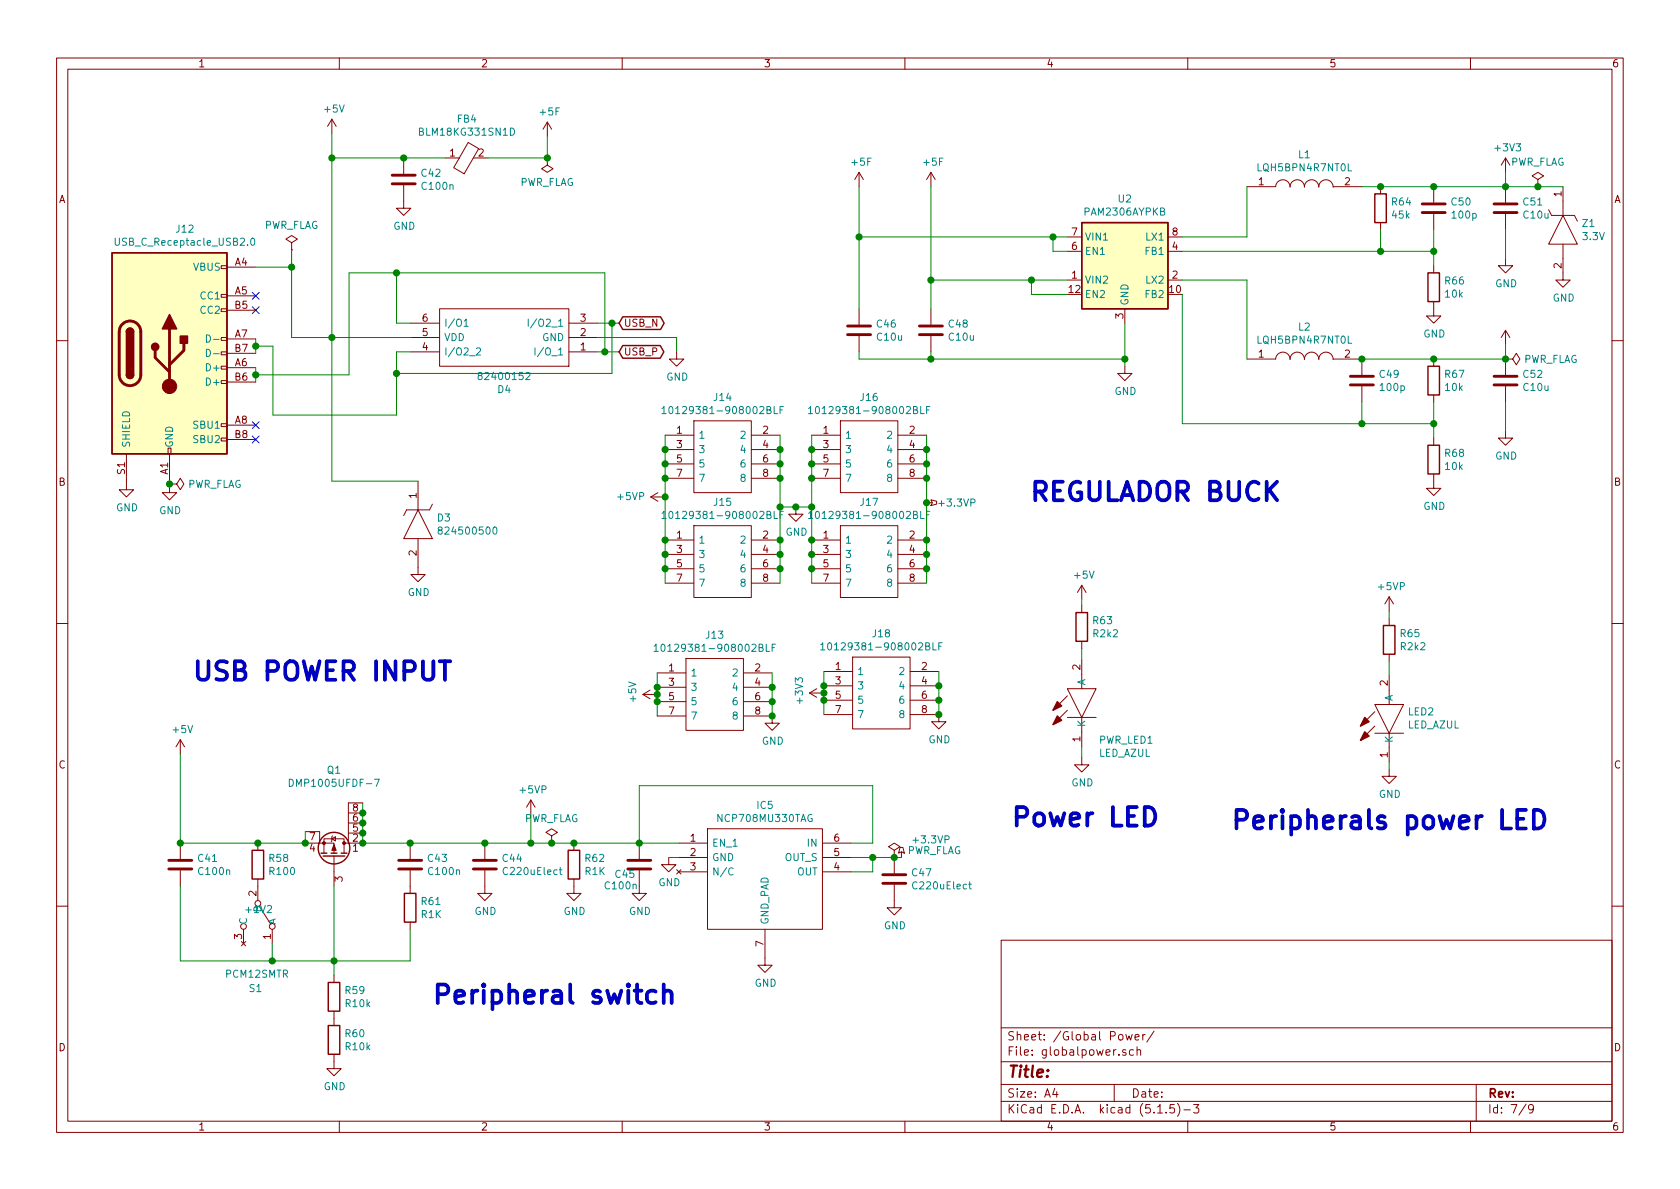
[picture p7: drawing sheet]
<svg xmlns="http://www.w3.org/2000/svg" width="297mm" height="210mm" viewBox="0 0 297 210" stroke-linecap="round" stroke-linejoin="round" font-family="sans-serif">
<g fill="none" stroke="#840000" stroke-width=".18">
<path d="M10 10.3h277v189.9h-277zM12 12.2h273v186.1h-273zM60 10.3v1.9M110 10.3v1.9M160 10.3v1.9M210 10.3v1.9M260 10.3v1.9M58.7 21.1l-.8 1.2M58.7 21.1v2.5M58.7 21.1l.7 1.2M71.4 32.8v4h1.2l-1.2 1.3-1.3-1.3h1.3M71.4 27.9v2.8"/>
<path d="M78.7 27.9h2.6M81.2 28h.1M82.8 25.2l1.8 1.1-2.5 4.4-1.9-1zM83.7 28h.1M83.8 27.9h2.6M96.8 27.9v1.3l1 .6-1 .7-1-.7 1-.6M96.8 27.9h.1M96.8 21.6l-.8 1.3M96.8 21.6v2.5M96.8 21.6l.7 1.3M151.9 30.5l-.8 1.2M151.9 30.5v2.5"/>
<path d="M151.9 30.5l.8 1.2M164.6 30.5l-.8 1.2M164.6 30.5v2.5M164.6 30.5l.8 1.2M220.5 33h5.1a1.27 1.27 0 0 1 1.3-1.2 1.27 1.27 0 0 1 1.2 1.3M228.1 33a1.27 1.27 0 0 1 1.3-1.2 1.27 1.27 0 0 1 1.2 1.3M230.6 33a1.27 1.27 0 0 1 1.4-1.2 1.27 1.27 0 0 1 1.2 1.3M233.2 33a1.27 1.27 0 0 1 1.3-1.2 1.27 1.27 0 0 1 1.2 1.3M235.7 33h5.1M244.1 33v1.3M244.1 39.4v1.2M253.5 33v2.8"/>
<path d="M253.5 37.8v2.8M266.2 27.9v2.6M266.2 33v2.8M266.2 37.8v2.8M266.2 27.9l-.8 1.3M266.2 27.9l.8 1.3M271.9 31.7l1-.6-1-.6-1 .6 1 .6v1.3M271.9 33h.1M273.8 37.1l.5 1h4.1l.5 1M276.4 38.1l2.5 5.1h-5.1zM276.4 33v5.1M39.1 59.7h1v.5h-1z"/>
<path d="M39.1 54.6h1v.5h-1zM39.1 52.1h1v.5h-1zM39.1 47h1v.5h-1zM40.1 47.2h5.1M40.1 52.3h5.1M40.1 59.9h5.1M40.1 54.9h5.1M51.6 42.9l1-.6-1-.6-1.1 .6 1.1 .6v1.3M51.6 44.2h.1M72.6 59.7h5.1M72.6 57.1h5.1M77.7 54.6h22.9v10.2h-22.9z"/>
<path d="M100.6 59.7h5.1M100.6 57.1h5.1M151.9 54.6v2.8M151.9 59.4v2.8M164.6 54.6v2.8M164.6 59.4v2.8M188.7 49.5h2.6M188.7 44.4h2.6M188.7 41.9h2.6M198.9 54.6v2.5M206.5 49.5h2.5M206.5 44.4h2.5"/>
<path d="M206.5 41.9h2.5M253.5 53.3v2.6h1.3l-1.3 1.2-1.3-1.2h1.3M253.5 47v1.3M266.2 45.7v1.3h1.3l-1.3 1.3-1.3-1.3h1.3M266.2 58.4v2.6M266.2 58.4l-.8 1.3M266.2 58.4l.8 1.3M276.4 43.2v6.3h1.2l-1.2 1.3-1.3-1.3h1.3M10 60.2h2M29.7 79.2h.5v1.1h-.5zM39.1 77.5h1v.5h-1zM39.1 74.9h1v.5h-1z"/>
<path d="M39.1 67.3h1v.5h-1zM39.1 64.8h1v.5h-1zM39.1 62.2h1v.5h-1zM40.1 65h5.1M40.1 75.2h5.1M40.1 67.6h5.1M40.1 62.5h5.1M40.1 77.7h5.1M72.6 62.2h5.1M100.6 62.2h5.1M117.6 77h5.1M117.6 79.5h5.1"/>
<path d="M119.6 62.2v1.3h1.3l-1.3 1.3-1.2-1.3h1.2M122.7 74.4h10.1v12.7h-10.1zM132.8 77h5.1M132.8 79.5h5.1M143.5 77h5.1M143.5 79.5h5.1M148.6 74.4h10.1v12.7h-10.1zM158.7 77h5.1M158.7 79.5h5.1M198.9 64.8v1.2h1.3l-1.3 1.3-1.3-1.3h1.3M220.5 63.5h5.1a1.27 1.27 0 0 1 1.3-1.2 1.27 1.27 0 0 1 1.2 1.3M228.1 63.5a1.27 1.27 0 0 1 1.3-1.2 1.27 1.27 0 0 1 1.2 1.3"/>
<path d="M230.6 63.5a1.27 1.27 0 0 1 1.4-1.2 1.27 1.27 0 0 1 1.2 1.3M233.2 63.5a1.27 1.27 0 0 1 1.3-1.2 1.27 1.27 0 0 1 1.2 1.3M235.7 63.5h5.1v2.8M240.8 68.3v2.8M253.5 63.5v1.3M253.5 69.8v1.3M253.5 77.5v1.2M266.2 63.5h1.3l.6-1 .6 1-.6 1-.6-1M266.2 63.5h.1M266.2 76.2v1.3h1.3l-1.3 1.2-1.3-1.2h1.3M266.2 63.5v2.8M266.2 68.3v2.8"/>
<path d="M285 60.2h2M22.4 80.3v6.3h1.2l-1.2 1.3-1.3-1.3h1.3M30 85.8v1.3h1.2l-1.2 1.3-1.3-1.3h1.3M30 85.6h1.2l.7-1 .6 1-.6 1-.7-1M30 85.6h.1M30 80.3v5M73.9 90.2l2.6 5h-5.1zM73.9 95.2v6.4h1.3l-1.3 1.3-1.3-1.3h1.3M73.9 85.1v5.1M76.5 89.1l-.6 1.1h-4l-.5 1M115.1 87.9l1.2 .7M115.1 87.9h2.5"/>
<path d="M116.3 87.1l-1.2 .8M117.6 95.5h5.1M117.6 98h5.1M117.6 82h5.1M117.6 84.6h5.1M122.7 93h10.1v12.7h-10.1zM132.8 95.5h5.1M132.8 98h5.1M132.8 82h5.1M132.8 84.6h5.1M140.7 89.7v1.2h1.3l-1.3 1.3-1.3-1.3h1.3M143.5 95.5h5.1"/>
<path d="M143.5 98h5.1M143.5 82h5.1M143.5 84.6h5.1M148.6 93h10.1v12.7h-10.1zM158.7 95.5h5.1M158.7 98h5.1M158.7 82h5.1M158.7 84.6h5.1M163.8 88.9h1M164.6 88.4l1 .2v.5l-1 .3 .2-.5zM253.5 83.8v2.6h1.3l-1.3 1.2-1.3-1.2h1.3M10 110.3h2"/>
<path d="M116.2 119h5.1M117.6 100.6h5.1M117.6 103.1h5.1M121.3 116.5h10.1v12.7h-10.1zM131.4 119h5.1M132.8 100.6h5.1M132.8 103.1h5.1M143.5 100.6h5.1M143.5 103.1h5.1M145.7 118.7h5M150.7 116.2h10.2v12.7h-10.2zM158.7 100.6h5.1"/>
<path d="M158.7 103.1h5.1M160.9 118.7h5.1M191.3 103.5v2.5M191.3 107.1v1.2M191.3 113.4v1.3M191.3 116.7v5.1M191.3 103.5l-.8 1.3M191.3 103.5l.7 1.3M245.6 105.5l-.7 1.3M245.6 105.5v2.6M245.6 109.3v1.3M245.6 115.7v1.3"/>
<path d="M245.6 119.5v5.1M245.6 105.5l.8 1.3M285 110.3h2M31.9 130.8v2.5M31.9 130.8l-.8 1.3M31.9 130.8l.7 1.3M113.7 122.8l1.2 .8M113.7 122.8h2.5M114.9 122l-1.2 .8M116.2 121.5h5.1M116.2 124.1h5.1M116.2 126.6h5.1"/>
<path d="M131.4 126.6h5.1v1.3h1.3l-1.3 1.3-1.2-1.3h1.2M131.4 121.5h5.1M131.4 124.1h5.1M143.1 122.5l1.3 .8M143.1 122.5h2.6M144.4 121.8l-1.3 .7M145.7 121.3h5M145.7 123.8h5M145.7 126.4h5M160.9 126.4h5.1v1.2h1.3l-1.3 1.3-1.3-1.3h1.3M160.9 121.3h5.1M160.9 123.8h5.1"/>
<path d="M188.7 121.8h5.1l-2.5 5.1zM188.7 126.9h5.1M188.7 125.6l-2.5 2.5M188.7 123.1l-2.5 2.5M191.3 134v1.2h1.2l-1.2 1.3-1.3-1.3h1.3M191.3 126.9v5M243.1 124.6h5.1l-2.6 5.1zM243.1 129.7h5.1M243.1 128.4l-2.6 2.5M243.1 125.9l-2.6 2.5M245.6 136v1.3h1.3l-1.3 1.3-1.3-1.3h1.3M245.6 129.7v5"/>
<path d="M31.9 149.1v2.8M31.9 153.9v2.8M45.6 149.1v1.3M45.6 155.4v3.9M54 149.1h2.5M54 147.1h2.5v2M56.5 149.1h2.6v1.8M57.3 150.9v-2.6h3.5v2.6M58.7 148.3l.6-.4v.8zM58.8 147.8l-.1 .1v.8l-.2 .1M59.1 151.4v5.3M60.8 149.1h3.3"/>
<path d="M61.6 147.3h2.5M61.6 145.5h2.5M61.6 143.8h2.5M64.1 142h-2.5v7.1M72.5 149.1v2.8M72.5 153.9v4.1M85.7 153.9v4.1h1.3l-1.3 1.3-1.2-1.3h1.2M85.7 149.1v2.8M93.9 141.5l-.8 1.2M93.9 141.5v2.5M93.9 141.5l.7 1.2M97.5 147.8l1.1-.6-1.1-.6-1 .6 1 .6v1.3"/>
<path d="M97.5 149.1h.1M101.5 155.4v2.6h1.2l-1.2 1.3-1.3-1.3h1.3M101.5 149.1v1.3M113 153.9v4.1h1.3l-1.3 1.3-1.2-1.3h1.2M113 149.1v2.8M118.2 151.6v1.3h1.3l-1.3 1.3-1.2-1.3h1.2M119.6 153.8l.8 .8M120 149.1h5.1M120 151.6h5.1M120 154.2h5.1M120.4 153.8l-.8 .8M125.1 146.6h20.3v17.7h-20.3z"/>
<path d="M145.4 149.1h5.1M145.4 151.6h5.1M145.4 154.2h5.1M158.1 150.4l1-.7-1-.6-1 .6 1 .7v1.2M158.1 151.6h.1M158.1 156.5v4h1.3l-1.3 1.3-1.3-1.3h1.3M158.1 151.6v2.8M159.1 149.9h.5l.3 1-.5-.3-.5 .3zM159.4 150.6v1M10 160.2h2M42.7 166.5l.7 .8M43.1 164.3v2.6"/>
<path d="M43.4 166.5l-.7 .8M45.8 160.3l2.1 3.1M48.1 164.3v2.6M59.1 172.5v1.2M59.1 178.8v2.6M72.5 163.1v1.2M135.3 164.3v6.4h1.2l-1.2 1.3-1.3-1.3h1.3M177 166.3h108v32h-108zM285 160.2h2M59.1 186.4v2.6h1.2l-1.2 1.2-1.3-1.2h1.3M60 198.3v1.9M110 198.3v1.9"/>
<path d="M160 198.3v1.9M177 194.8h108M177 191.8h108M177 187.8h108M177 181.8h108M186.5 192.5l-.4 1h1M186.8 193v1M197 191.8v3M199.1 185.7l-.4-.1-.2 .2 .1 .2 .5 .2v.3h-.6M199.1 182.9l.2 1 .3-.7 .3 .7 .3-1M200.4 185.7l-.4-.1-.3 .3 .1 .6h.6M200.7 183.4l.7-.1-.1-.3-.4-.1-.2 .2 .1 .7h.5"/>
<path d="M201 185.7l.3-.1 .3 .1 .1 .9M201 185.1v1.5M202.1 182.9v1M202.5 182.9l-.4 .2v.1M204 182.3l-1.2 2M204.7 196.8h.8M206.2 196.7v.1M207.6 195.3h-.7l-.1 .7 .2-.1 .5 .1 .2 .2-.1 .5-.2 .1-.6-.1M208.2 195.1a1.71 1.71 0 0 1 0 2.3M209.3 196.3h1.2M210 198.3v1.9M211 195.3h1l-.5 .6 .4 .1v.7l-.2 .1-.7-.1"/>
<path d="M260 198.3v1.9M261 191.8v6.5M269.8 195.2l-1.2 2M271.1 196l-.3 .3-.4-.1-.1-.2v-.4l.1-.2 .4-.1 .2 .2a1.19 1.19 0 0 1-.2 1.2l-.4 .1"/>
<circle cx="45.6" cy="159.8" r=".51"/>
<circle cx="43.1" cy="163.8" r=".51"/>
<circle cx="48.1" cy="163.8" r=".51"/>
</g>
<g fill="none" stroke="#840000" stroke-width=".51">
<path d="M69.3 32.5h4.1M69.3 31h4.1M251.5 37.6h4M251.5 36.1h4M264.2 37.6h4M264.2 36.1h4M21.5 57.4a1.9 1.9 0 0 1 2.1-.5 1.9 1.9 0 0 1 1.3 1.8v7.6a1.9 1.9 0 0 1-1.9 1.9 1.9 1.9 0 0 1-1.9-1.9v-7.8l.1-.5zM30 58.2v10.1M149.9 59.2h4M149.9 57.7h4M162.6 59.2h4M162.6 57.7h4"/>
<path d="M27.4 62v1.2l2.6 2.6M32.5 60.7v1.3l-2.5 2.5M238.8 68.1h4M238.8 66.5h4M264.2 68.1h4M264.2 66.5h4M29.8 153.7h4.1M29.8 152.1h4.1M70.5 153.7h4M70.5 152.1h4M83.7 153.7h4.1M83.7 152.1h4.1"/>
<path d="M111 153.7h4.1M111 152.1h4.1M156.1 156.2h4M156.1 154.7h4"/>
</g>
<g fill="none" stroke="#008484" stroke-width=".18">
<path d="M90.2 22.7a.64 .64 0 0 1 .8 .6 .64 .64 0 0 1-.8 .6zM20.4 42.1v1l.2 .3 .4-.1 .1-.2v-1M36.5 59.2a.64 .64 0 0 1 .7 .7 .64 .64 0 0 1-.7 .6zM44.4 42.2l.2-.1a.69 .69 0 0 1 .5 .6 .69 .69 0 0 1-.5 .7l-.2-.3-.1-.2zM82.1 56.8l.3-.4v1.3M82.1 57.7h.7M93.4 56.4v1.3M94.9 56.4l-1.1 1.6M36.5 61.8a.64 .64 0 0 1 .7 .6 .64 .64 0 0 1-.7 .6zM37.8 60h.9M37.8 62.6h.9M84.2 61.6l.5-.1 .2 .1 .1 .3-.1 .2-.7 .7h.8"/>
<path d="M84.8 66.4l-.2-.1v-.3l.4-.1 .2 .1v.3l-.6 .2-.1 .1v.3l.3 .2h.2l.2-.2v-.4l-.2-.1M93 66l.5-.1 .2 .3-.1 .2-.7 .7h.8M94.6 61.5v1.3M96.1 61.5l-1.1 1.6M117 72.2l.4-.3v1.2M117 73.1h.8M118.4 72l.2-.1a.69 .69 0 0 1 .4 .6 .69 .69 0 0 1-.4 .6l-.2-.1-.1-.3zM136.9 71.9v1.2h.6M137.9 72.5h.4M138.5 71.9h-.6v1.2M143 72.2l.3-.3v1.2M143 73.1h.7"/>
<path d="M144.3 72l.2-.1a.69 .69 0 0 1 .4 .6 .69 .69 0 0 1-.4 .6l-.2-.1-.1-.3zM162.8 71.9v1.2h.6M163.8 72.5h.4M164.4 71.9h-.6v1.2M77.7 93.7l-.2-.1v-.3l.2-.1 .4 .1v.3l-.5 .2-.1 .2v.2l.2 .3 .4-.1 .1-.2-.1-.4-.1-.1M87.2 93.3l.3-.1a.69 .69 0 0 1 .4 .6 .69 .69 0 0 1-.4 .7l-.3-.2-.1-.3zM117 90.8l.4-.4v1.3M117 91.7h.8M118.4 90.5l.2-.1a.69 .69 0 0 1 .4 .7 .69 .69 0 0 1-.4 .6l-.2-.1-.1-.4zM136.9 90.4v1.3h.6M137.9 91h.4M138.5 90.4h-.6v1.3"/>
<path d="M143 90.8l.3-.4v1.3M143 91.7h.7M144.3 90.5l.2-.1a.69 .69 0 0 1 .4 .7 .69 .69 0 0 1-.4 .6l-.2-.1-.1-.4zM162.8 90.4v1.3h.6M163.8 91h.4M164.4 90.4h-.6v1.3M115.6 114.3l.4-.4v1.3M115.6 115.2h.8M117 114l.2-.1a.69 .69 0 0 1 .4 .6 .69 .69 0 0 1-.4 .7l-.2-.1-.1-.4zM135.5 113.9v1.3h.6M136.5 114.5h.4M137.1 113.9h-.6v1.3"/>
<path d="M145.1 114l.4-.3v1.2M145.1 114.9h.7M146.4 113.8l.2-.1a.69 .69 0 0 1 .5 .6 .69 .69 0 0 1-.5 .6l-.2-.1-.1-.4zM164.9 113.7v1.2h.7M166 114.3h.4M166.6 113.7h-.6v1.2M51.2 137.8a.64 .64 0 0 1 .7 .6 .64 .64 0 0 1-.7 .7zM66.2 137.8h.9l-.6 1.3M98.9 153.8h.5M99.1 153.4v1.1l.3 .2M129.6 153.6a.6 .6 0 0 0-.8 .4 .6 .6 0 0 0 .6 .7l.2-.1M171.3 156.4h.5"/>
<path d="M171.4 155.9v1.1l.4 .2"/>
</g>
<g fill="none" stroke="#840000" stroke-width=".25">
<path d="M191.3 39.4h15.2v15.2h-15.2zM243.1 34.3h2v5.1h-2zM19.8 44.7h20.3v35.6h-20.3zM22.4 58.7a.63 .63 0 0 1 .6-.7 .63 .63 0 0 1 .6 .7M110.1 56h6.7l.6 1.1-.6 1.2h-6.7l-.6-1.2zM252.5 48.3h2v5h-2zM22.4 66.3a.63 .63 0 0 0 .6 .6 .63 .63 0 0 0 .6-.6M110.1 61.1h6.6l.7 1.1-.7 1.1h-6.6l-.6-1.1zM252.5 64.8h2v5h-2zM252.5 78.7h2v5.1h-2zM190.2 108.3h2.1v5.1h-2.1zM244.6 110.6h2v5.1h-2z"/>
<path d="M44.6 150.4h2v5h-2zM56.8 150.9h1M57.1 151.4h3.9M58.5 150.9h1.1M60.3 150.9h1M71.5 158h2v5.1h-2zM100.5 150.4h2v5h-2zM58 173.7h2.1v5.1h-2.1zM58 181.4h2.1v5h-2.1z"/>
<circle cx="59.1" cy="150" r="2.79"/>
</g>
<g fill="#840000" stroke="#840000" stroke-width=".25">
<path d="M186.9 126.6l.8 .8-1.5 .7z"/>
<path d="M186.9 124.1l.8 .7-1.5 .8z"/>
<path d="M22.4 66.3h1.2a.63 .63 0 0 1-.6 .6 .63 .63 0 0 1-.6-.6z"/>
<path d="M22.5 58.2a.63 .63 0 0 1 .7-.1 .63 .63 0 0 1 .4 .6h-1.2z"/>
<path d="M22.4 58.7h1.2v7.6h-1.2z"/>
<path d="M31.9 59.4h1.2v1.3h-1.2z"/>
<path d="M30 55.6l1.2 2.6h-2.5z"/>
<path d="M241.3 129.4l.8 .8-1.6 .7z"/>
<path d="M241.3 126.9l.8 .7-1.6 .8z"/>
<circle cx="27.4" cy="61.3" r=".63"/>
</g>
<g fill="#840000" stroke="#840000" stroke-width=".18">
<path d="M59.1 149.3l.3 1.1h-.7z"/>
<circle cx="57.3" cy="149.1" r=".25"/>
<circle cx="60.8" cy="149.1" r=".25"/>
<circle cx="30" cy="68.3" r="1.27"/>
</g>
<g fill="#ffffc2" stroke="#ffffc2" stroke-width=".18">
<path d="M19.8 44.7h20.3v35.6h-20.3z"/>
<path d="M191.3 39.4h15.2v15.2h-15.2z"/>
</g>
<g fill="none" stroke="#008400" stroke-width=".18">
<path d="M58.7 27.9h20M58.7 23.6v61.5h15.2M96.8 24.1v3.8h-10.4M151.9 33v21.6M164.6 33v21.6M220.5 33v8.9h-11.5M240.8 33h35.6M266.2 30.5v2.5M45.2 59.9v2.6M45.2 47.2h6.4M51.6 44.2v15.5h21M70.1 48.3v8.8h2.5"/>
<path d="M105.7 59.7h13.9v2.5M105.7 57.1h3.8M108.2 57.1v8.9h-38.1M151.9 41.9h36.8M164.6 49.5h24.1M182.4 49.5v2.6h6.3M186.2 41.9v2.5h2.5M198.9 57.1v7.7M209 44.4h44.5M209 52.1v22.8h44.5M209 49.5h11.5v14M244.1 40.6v3.8"/>
<path d="M253.5 40.6v6.4M266.2 40.6v5.1M45.2 61.2h3.1v12.2h21.8v-11.2h2.5M45.2 65v2.6M105.7 62.2h3.8M106.9 62.2v-13.9h-45.2v18h-16.5M117.6 77v26.1M137.9 77v26.1M143.5 77v26.1M151.9 62.2v1.3h47M163.8 77v26.1M164.6 62.2v1.3"/>
<path d="M240.8 71.1v3.8M253.5 71.1v6.4M266.2 61v2.5h-25.4M266.2 71.1v5.1M30 85.3v.5M137.9 89.7h5.6M116.2 119v7.6M136.5 119v7.6M145.7 118.7v7.7M166 118.7v7.7M191.3 106v1.1M191.3 114.7v2"/>
<path d="M245.6 108.1v1.2M245.6 117v2.5M31.9 133.3v15.8h22.1v-2M191.3 131.9v2.1M245.6 134.7v1.3M31.9 156.7v13.2h40.6v-5.6M59.1 156.7v15.8M64.1 142v7.1h55.9M93.9 144v5.1M113 149.1v-10.2h41.3v10.2h-3.8M118.2 151.6h1.8M150.5 151.6h8.9"/>
<path d="M154.3 151.6v2.6h-3.8M48.1 166.9v3"/>
</g>
<path d="M77.7 116.9h1.9M78.7 116.9v3.3M202.4 142.7h.8a1.86 1.86 0 0 1 .4 3.1l-.4 .2h-.8zM268.2 144.8h1.1M269.8 143.2h-1.6v3.3h1.6M271.2 143.2a1.52 1.52 0 0 1 1.9 1.9 1.42 1.42 0 0 1-1.9 1.4zM115.9 175.4l-.3-.2h-.6l-.5 .3-.1 .3v1l.1 .3a1.06 1.06 0 0 0 1.4 .1M117.3 175.5a.84 .84 0 0 1 1.3-.1l.1 .3v1.7M117.3 174.1v3.3" fill="none" stroke="#0000c2" stroke-width=".66"/>
<g fill="#008400" stroke="#008400" stroke-width=".25">
<circle cx="117.6" cy="95.5" r=".51"/>
<circle cx="253.5" cy="74.9" r=".51"/>
<circle cx="116.2" cy="122.8" r=".51"/>
<circle cx="182.4" cy="49.5" r=".51"/>
<circle cx="116.2" cy="124.1" r=".51"/>
<circle cx="137.9" cy="79.5" r=".51"/>
<circle cx="117.6" cy="84.6" r=".51"/>
<circle cx="116.2" cy="121.5" r=".51"/>
<circle cx="164.6" cy="49.5" r=".51"/>
<circle cx="253.5" cy="63.5" r=".51"/>
<circle cx="96.8" cy="27.9" r=".51"/>
<circle cx="117.6" cy="98" r=".51"/>
<circle cx="108.2" cy="57.1" r=".51"/>
<circle cx="30" cy="85.6" r=".51"/>
<circle cx="101.5" cy="149.1" r=".51"/>
<circle cx="145.7" cy="123.8" r=".51"/>
<circle cx="136.5" cy="126.6" r=".51"/>
<circle cx="45.2" cy="61.2" r=".51"/>
<circle cx="166" cy="123.8" r=".51"/>
<circle cx="97.5" cy="149.1" r=".51"/>
<circle cx="166" cy="121.3" r=".51"/>
<circle cx="166" cy="126.4" r=".51"/>
<circle cx="253.5" cy="33" r=".51"/>
<circle cx="240.8" cy="74.9" r=".51"/>
<circle cx="271.9" cy="33" r=".51"/>
<circle cx="145.7" cy="122.5" r=".51"/>
<circle cx="117.6" cy="82" r=".51"/>
<circle cx="253.5" cy="44.4" r=".51"/>
<circle cx="145.7" cy="121.3" r=".51"/>
<circle cx="158.1" cy="151.6" r=".51"/>
<circle cx="266.2" cy="33" r=".51"/>
<circle cx="51.6" cy="47.2" r=".51"/>
<circle cx="136.5" cy="124.1" r=".51"/>
<circle cx="117.6" cy="79.5" r=".51"/>
<circle cx="136.5" cy="121.5" r=".51"/>
<circle cx="71.4" cy="27.9" r=".51"/>
<circle cx="154.3" cy="151.6" r=".51"/>
<circle cx="143.5" cy="84.6" r=".51"/>
<circle cx="64.1" cy="143.8" r=".51"/>
<circle cx="106.9" cy="62.2" r=".51"/>
<circle cx="85.7" cy="149.1" r=".51"/>
<circle cx="244.1" cy="33" r=".51"/>
<circle cx="143.5" cy="79.5" r=".51"/>
<circle cx="140.7" cy="89.7" r=".51"/>
<circle cx="143.5" cy="82" r=".51"/>
<circle cx="143.5" cy="89.7" r=".51"/>
<circle cx="48.1" cy="169.9" r=".51"/>
<circle cx="137.9" cy="89.7" r=".51"/>
<circle cx="163.8" cy="88.9" r=".51"/>
<circle cx="117.6" cy="87.9" r=".51"/>
<circle cx="54" cy="149.1" r=".51"/>
<circle cx="240.8" cy="63.5" r=".51"/>
<circle cx="163.8" cy="100.6" r=".51"/>
<circle cx="244.1" cy="44.4" r=".51"/>
<circle cx="163.8" cy="98" r=".51"/>
<circle cx="143.5" cy="95.5" r=".51"/>
<circle cx="163.8" cy="95.5" r=".51"/>
<circle cx="163.8" cy="84.6" r=".51"/>
<circle cx="143.5" cy="98" r=".51"/>
<circle cx="163.8" cy="82" r=".51"/>
<circle cx="163.8" cy="79.5" r=".51"/>
<circle cx="143.5" cy="100.6" r=".51"/>
<circle cx="58.7" cy="59.7" r=".51"/>
<circle cx="198.9" cy="63.5" r=".51"/>
<circle cx="117.6" cy="100.6" r=".51"/>
<circle cx="70.1" cy="66" r=".51"/>
<circle cx="186.2" cy="41.9" r=".51"/>
<circle cx="70.1" cy="48.3" r=".51"/>
<circle cx="151.9" cy="41.9" r=".51"/>
<circle cx="137.9" cy="82" r=".51"/>
<circle cx="164.6" cy="63.5" r=".51"/>
<circle cx="137.9" cy="84.6" r=".51"/>
<circle cx="266.2" cy="63.5" r=".51"/>
<circle cx="64.1" cy="149.1" r=".51"/>
<circle cx="58.7" cy="27.9" r=".51"/>
<circle cx="45.2" cy="66.3" r=".51"/>
<circle cx="137.9" cy="95.5" r=".51"/>
<circle cx="113" cy="149.1" r=".51"/>
<circle cx="93.9" cy="149.1" r=".51"/>
<circle cx="137.9" cy="98" r=".51"/>
<circle cx="45.6" cy="149.1" r=".51"/>
<circle cx="137.9" cy="100.6" r=".51"/>
<circle cx="72.5" cy="149.1" r=".51"/>
<circle cx="31.9" cy="149.1" r=".51"/>
<circle cx="64.1" cy="147.3" r=".51"/>
<circle cx="59.1" cy="169.9" r=".51"/>
<circle cx="64.1" cy="145.5" r=".51"/>
</g>
<path d="M44.6 51.7l1.2 1.2M44.6 54.2l1.2 1.3M45.8 51.7l-1.2 1.2M45.8 54.2l-1.2 1.3M44.6 77.1l1.2 1.2M44.6 74.6l1.2 1.2M45.8 77.1l-1.2 1.2M45.8 74.6l-1.2 1.2" fill="none" stroke="#000084" stroke-width=".18"/>
<g font-size="4.6" fill="#0000c2">
<text x="181.9" y="88.6">REGULADOR BUCK</text>
<text x="33.8" y="120.4">USB POWER INPUT</text>
<text x="178.6" y="146.2">Power LED</text>
<text x="217.4" y="146.7">Peripherals power LED</text>
<text x="76.2" y="177.5">Peripheral switch</text>
</g>
<text font-size="2.8" fill="#840000" x="178" y="190.5">Title:</text>
<g font-size="2.1" fill="#840000">
<text x="178" y="184">Sheet: /Global Power/</text>
<text x="178" y="186.7">File: globalpower.sch</text>
<text x="178" y="196.9">KiCad E.D.A. kicad (5.1.5)-3</text>
<text x="178" y="194.1">Size: A4</text>
<text x="200" y="194.1">Date:</text>
<text x="263" y="194.1">Rev:</text>
<text x="263" y="196.9">Id: 7/9</text>
</g>
<g font-size="1.8" fill="#840000">
<text x="35" y="11.9">1</text>
<text x="85" y="11.9">2</text>
<text x="135" y="11.9">3</text>
<text x="185" y="11.9">4</text>
<text x="235" y="11.9">5</text>
<text x="285" y="11.9">6</text>
<text x="79.5" y="27.7">1</text>
<text x="84.6" y="27.7">2</text>
<text x="10.4" y="35.9">A</text>
<text x="222.5" y="32.8">1</text>
<text x="237.8" y="32.8">2</text>
<text x="276.1" y="34.8" transform="rotate(-90 276.1 34.8)">1</text>
<text x="285.4" y="35.9">A</text>
<text x="189.5" y="41.7">7</text>
<text x="207.3" y="41.7">8</text>
<text x="41.6" y="47">A4</text>
<text x="189.5" y="44.2">6</text>
<text x="207.3" y="44.2">4</text>
<text x="276.1" y="47.5" transform="rotate(-90 276.1 47.5)">2</text>
<text x="41.6" y="52.1">A5</text>
<text x="189" y="51.8">12</text>
<text x="189.5" y="49.3">1</text>
<text x="206.8" y="51.8">10</text>
<text x="207.3" y="49.3">2</text>
<text x="41.6" y="59.7">A7</text>
<text x="41.6" y="54.6">B5</text>
<text x="74.7" y="59.4">5</text>
<text x="74.7" y="56.9">6</text>
<text x="102.6" y="59.4">2</text>
<text x="102.6" y="56.9">3</text>
<text x="110.3" y="57.8">USB_N</text>
<text x="198.6" y="56.4" transform="rotate(-90 198.6 56.4)">3</text>
<text x="41.6" y="64.8">A6</text>
<text x="41.6" y="62.2">B7</text>
<text x="74.7" y="62">4</text>
<text x="102.6" y="62">1</text>
<text x="110.3" y="62.9">USB_P</text>
<text x="222.5" y="63.2">1</text>
<text x="237.8" y="63.2">2</text>
<text x="41.6" y="67.3">B6</text>
<text x="41.6" y="74.9">A8</text>
<text x="41.6" y="77.5">B8</text>
<text x="119.7" y="76.7">1</text>
<text x="134.9" y="76.7">2</text>
<text x="145.6" y="76.7">1</text>
<text x="160.8" y="76.7">2</text>
<text x="22.1" y="83.9" transform="rotate(-90 22.1 83.9)">S1</text>
<text x="29.7" y="83.9" transform="rotate(-90 29.7 83.9)">A1</text>
<text x="119.7" y="79.2">3</text>
<text x="119.7" y="81.8">5</text>
<text x="134.9" y="79.2">4</text>
<text x="134.9" y="81.8">6</text>
<text x="145.6" y="79.2">3</text>
<text x="145.6" y="81.8">5</text>
<text x="160.8" y="79.2">4</text>
<text x="160.8" y="81.8">6</text>
<text x="10.4" y="85.9">B</text>
<text x="73.7" y="88.1" transform="rotate(-90 73.7 88.1)">1</text>
<text x="119.7" y="84.3">7</text>
<text x="134.9" y="84.3">8</text>
<text x="145.6" y="84.3">7</text>
<text x="160.8" y="84.3">8</text>
<text x="285.4" y="85.9">B</text>
<text x="119.7" y="95.2">1</text>
<text x="134.9" y="95.2">2</text>
<text x="145.6" y="95.2">1</text>
<text x="160.8" y="95.2">2</text>
<text x="73.7" y="98.3" transform="rotate(-90 73.7 98.3)">2</text>
<text x="119.7" y="97.8">3</text>
<text x="119.7" y="100.3">5</text>
<text x="134.9" y="97.8">4</text>
<text x="134.9" y="100.3">6</text>
<text x="145.6" y="97.8">3</text>
<text x="145.6" y="100.3">5</text>
<text x="160.8" y="97.8">4</text>
<text x="160.8" y="100.3">6</text>
<text x="119.7" y="102.9">7</text>
<text x="134.9" y="102.9">8</text>
<text x="145.6" y="102.9">7</text>
<text x="160.8" y="102.9">8</text>
<text x="118.3" y="118.7">1</text>
<text x="133.5" y="118.7">2</text>
<text x="147.7" y="118.5">1</text>
<text x="163" y="118.5">2</text>
<text x="191" y="118.5" transform="rotate(-90 191 118.5)">2</text>
<text x="118.3" y="121.3">3</text>
<text x="118.3" y="123.8">5</text>
<text x="133.5" y="121.3">4</text>
<text x="133.5" y="123.8">6</text>
<text x="147.7" y="121">3</text>
<text x="147.7" y="123.6">5</text>
<text x="163" y="121">4</text>
<text x="163" y="123.6">6</text>
<text x="245.4" y="121.3" transform="rotate(-90 245.4 121.3)">2</text>
<text x="118.3" y="126.4">7</text>
<text x="133.5" y="126.4">8</text>
<text x="147.7" y="126.1">7</text>
<text x="163" y="126.1">8</text>
<text x="191" y="131.2" transform="rotate(-90 191 131.2)">1</text>
<text x="10.4" y="135.9">C</text>
<text x="245.4" y="134" transform="rotate(-90 245.4 134)">1</text>
<text x="285.4" y="135.9">C</text>
<text x="62.4" y="143.5">8</text>
<text x="54.8" y="148.6">7</text>
<text x="62.4" y="148.8">2</text>
<text x="62.4" y="147.1">5</text>
<text x="62.4" y="145.3">6</text>
<text x="122.1" y="148.8">1</text>
<text x="147.5" y="148.8">6</text>
<text x="54.8" y="150.6">4</text>
<text x="60.6" y="155.9" transform="rotate(-90 60.6 155.9)">3</text>
<text x="62.4" y="150.6">1</text>
<text x="122.1" y="151.4">2</text>
<text x="122.1" y="153.9">3</text>
<text x="147.5" y="153.9">4</text>
<text x="147.5" y="151.4">5</text>
<text x="45.3" y="158.5" transform="rotate(-90 45.3 158.5)">2</text>
<text x="42.8" y="166.1" transform="rotate(-90 42.8 166.1)">3</text>
<text x="47.9" y="166.1" transform="rotate(-90 47.9 166.1)">1</text>
<text x="135" y="167.4" transform="rotate(-90 135 167.4)">7</text>
<text x="10.4" y="185.9">D</text>
<text x="285.4" y="185.9">D</text>
<text x="35" y="199.9">1</text>
<text x="85" y="199.9">2</text>
<text x="135" y="199.9">3</text>
<text x="185" y="199.9">4</text>
<text x="235" y="199.9">5</text>
<text x="285" y="199.9">6</text>
</g>
<g font-size="1.8" fill="#008484">
<text x="57.5" y="19.9">+5V</text>
<text x="74.5" y="24">BLM18KG331SN1D</text>
<text x="80.9" y="21.7">FB4</text>
<text x="95.6" y="20.4">+5F</text>
<text x="150.7" y="29.3">+5F</text>
<text x="163.4" y="29.3">+5F</text>
<text x="229.6" y="28">L1</text>
<text x="264.5" y="26.8">+3V3</text>
<text x="267" y="29.3">PWR_FLAG</text>
<text x="74.6" y="31.3">C42</text>
<text x="74.8" y="33.6">C100n</text>
<text x="91.8" y="32.9">PWR_FLAG</text>
<text x="197.8" y="35.8">U2</text>
<text x="222.6" y="30.3">LQH5BPN4R7NT0L</text>
<text x="31.2" y="41.1">J12</text>
<text x="46.6" y="40.5">PWR_FLAG</text>
<text x="69.5" y="40.6">GND</text>
<text x="191.9" y="38.1">PAM2306AYPKB</text>
<text x="246.2" y="36.3">R64</text>
<text x="246.2" y="38.7">45k</text>
<text x="256.7" y="36.3">C50</text>
<text x="256.9" y="38.7">100p</text>
<text x="269.4" y="36.3">C51</text>
<text x="269.4" y="38.7">C10u</text>
<text x="279.9" y="40.2">Z1</text>
<text x="21" y="43.5">USB_C_Receptacle_USB2.0</text>
<text x="34.2" y="47.9">VBUS</text>
<text x="191.8" y="45.1">EN1</text>
<text x="191.8" y="42.5">VIN1</text>
<text x="202.6" y="45.1">FB1</text>
<text x="202.7" y="42.5">LX1</text>
<text x="279.9" y="42.5">3.3V</text>
<text x="35.6" y="53">CC1</text>
<text x="191.8" y="50.2">VIN2</text>
<text x="191.8" y="52.7">EN2</text>
<text x="202.6" y="52.7">FB2</text>
<text x="202.7" y="50.2">LX2</text>
<text x="255.5" y="50.3">R66</text>
<text x="255.6" y="52.6">10k</text>
<text x="264.4" y="50.8">GND</text>
<text x="274.5" y="53.3">GND</text>
<text x="35.6" y="55.5">CC2</text>
<text x="78.5" y="57.8">I/O1</text>
<text x="94.5" y="57.8">I/O2_1</text>
<text x="155.1" y="57.9">C46</text>
<text x="167.8" y="57.9">C48</text>
<text x="199.5" y="54.1" transform="rotate(-90 199.5 54.1)">GND</text>
<text x="229.6" y="58.5">L2</text>
<text x="251.7" y="59.7">GND</text>
<text x="36.8" y="65.7">D+</text>
<text x="78.5" y="62.9">I/O2_2</text>
<text x="78.5" y="60.3">VDD</text>
<text x="95.5" y="62.9">I/O_1</text>
<text x="95.9" y="60.3">GND</text>
<text x="155.1" y="60.2">C10u</text>
<text x="167.8" y="60.2">C10u</text>
<text x="222.6" y="60.8">LQH5BPN4R7NT0L</text>
<text x="269.3" y="64.2">PWR_FLAG</text>
<text x="36.8" y="68.2">D+</text>
<text x="85.2" y="67.2">82400152</text>
<text x="88" y="69.5">D4</text>
<text x="117.8" y="67.3">GND</text>
<text x="126.3" y="70.9">J14</text>
<text x="152.2" y="70.9">J16</text>
<text x="197.1" y="69.8">GND</text>
<text x="244" y="66.8">C49</text>
<text x="244.2" y="69.1">100p</text>
<text x="255.5" y="66.8">R67</text>
<text x="255.6" y="69.1">10k</text>
<text x="269.4" y="66.8">C52</text>
<text x="269.4" y="69.1">C10u</text>
<text x="34.4" y="75.8">SBU1</text>
<text x="118.9" y="73.2">10129381-908002BLF</text>
<text x="123.4" y="77.6">1</text>
<text x="131.1" y="77.6">2</text>
<text x="144.8" y="73.2">10129381-908002BLF</text>
<text x="149.4" y="77.6">1</text>
<text x="157" y="77.6">2</text>
<text x="23" y="79.2" transform="rotate(-90 23 79.2)">SHIELD</text>
<text x="30.6" y="79.2" transform="rotate(-90 30.6 79.2)">GND</text>
<text x="34.4" y="78.4">SBU2</text>
<text x="123.4" y="80.1">3</text>
<text x="123.4" y="82.7">5</text>
<text x="131.1" y="80.1">4</text>
<text x="131.1" y="82.7">6</text>
<text x="149.4" y="80.1">3</text>
<text x="149.4" y="82.7">5</text>
<text x="157" y="80.1">4</text>
<text x="157" y="82.7">6</text>
<text x="255.5" y="80.8">R68</text>
<text x="255.6" y="83.1">10k</text>
<text x="264.4" y="81.3">GND</text>
<text x="33" y="86.3">PWR_FLAG</text>
<text x="109.3" y="88.4">+5VP</text>
<text x="123.4" y="85.2">7</text>
<text x="126.3" y="89.5">J15</text>
<text x="131.1" y="85.2">8</text>
<text x="149.4" y="85.2">7</text>
<text x="152.2" y="89.5">J17</text>
<text x="157" y="85.2">8</text>
<text x="166.2" y="89.6">+3.3VP</text>
<text x="20.5" y="90.4">GND</text>
<text x="28.1" y="90.9">GND</text>
<text x="77.4" y="92.2">D3</text>
<text x="78.3" y="94.5">824500500</text>
<text x="118.9" y="91.8">10129381-908002BLF</text>
<text x="138.9" y="94.7">GND</text>
<text x="144.8" y="91.8">10129381-908002BLF</text>
<text x="251.7" y="90.2">GND</text>
<text x="123.4" y="96.1">1</text>
<text x="123.4" y="98.7">3</text>
<text x="123.4" y="101.2">5</text>
<text x="131.1" y="96.1">2</text>
<text x="131.1" y="98.7">4</text>
<text x="131.1" y="101.2">6</text>
<text x="149.4" y="96.1">1</text>
<text x="149.4" y="98.7">3</text>
<text x="149.4" y="101.2">5</text>
<text x="157" y="96.1">2</text>
<text x="157" y="98.7">4</text>
<text x="157" y="101.2">6</text>
<text x="72.1" y="105.4">GND</text>
<text x="123.4" y="103.8">7</text>
<text x="131.1" y="103.8">8</text>
<text x="149.4" y="103.8">7</text>
<text x="157" y="103.8">8</text>
<text x="190" y="102.3">+5V</text>
<text x="243.8" y="104.4">+5VP</text>
<text x="124.9" y="112.9">J13</text>
<text x="154.4" y="112.7">J18</text>
<text x="193.3" y="110.4">R63</text>
<text x="193.4" y="112.7">R2k2</text>
<text x="247.7" y="112.7">R65</text>
<text x="117.5" y="115.3">10129381-908002BLF</text>
<text x="122" y="119.6">1</text>
<text x="129.7" y="119.6">2</text>
<text x="146.9" y="115">10129381-908002BLF</text>
<text x="151.5" y="119.4">1</text>
<text x="159.2" y="119.4">2</text>
<text x="247.7" y="115">R2k2</text>
<text x="112.5" y="124" transform="rotate(-90 112.5 124)">+5V</text>
<text x="122" y="122.2">3</text>
<text x="122" y="124.7">5</text>
<text x="129.7" y="122.2">4</text>
<text x="129.7" y="124.7">6</text>
<text x="142" y="124.3" transform="rotate(-90 142 124.3)">+3V3</text>
<text x="151.5" y="121.9">3</text>
<text x="151.5" y="124.5">5</text>
<text x="159.2" y="121.9">4</text>
<text x="159.2" y="124.5">6</text>
<text x="191.9" y="121.3" transform="rotate(-90 191.9 121.3)">A</text>
<text x="246.3" y="124.1" transform="rotate(-90 246.3 124.1)">A</text>
<text x="30.7" y="129.6">+5V</text>
<text x="122" y="127.2">7</text>
<text x="129.7" y="127.2">8</text>
<text x="134.7" y="131.7">GND</text>
<text x="151.5" y="127">7</text>
<text x="159.2" y="127">8</text>
<text x="164.2" y="131.4">GND</text>
<text x="191.9" y="128.6" transform="rotate(-90 191.9 128.6)">K</text>
<text x="194.3" y="131.5">PWR_LED1</text>
<text x="246.3" y="131.4" transform="rotate(-90 246.3 131.4)">K</text>
<text x="248.8" y="128.8">LED_AZUL</text>
<text x="249" y="126.5">LED2</text>
<text x="57.9" y="136.8">Q1</text>
<text x="194.2" y="133.8">LED_AZUL</text>
<text x="52" y="139.1">DMP1005UFDF-7</text>
<text x="92" y="140.3">+5VP</text>
<text x="133.9" y="143">IC5</text>
<text x="189.4" y="139.1">GND</text>
<text x="243.8" y="141.1">GND</text>
<text x="92.6" y="145.4">PWR_FLAG</text>
<text x="125.9" y="149.7">EN_1</text>
<text x="127.2" y="145.4">NCP708MU330TAG</text>
<text x="142.9" y="149.7">IN</text>
<text x="161.7" y="149.1">+3.3VP</text>
<text x="35.1" y="152.4">C41</text>
<text x="35.3" y="154.7">C100n</text>
<text x="47.7" y="152.4">R58</text>
<text x="47.8" y="154.7">R100</text>
<text x="75.7" y="152.4">C43</text>
<text x="75.9" y="154.7">C100n</text>
<text x="88.9" y="152.4">C44</text>
<text x="89.4" y="154.7">C220uElect</text>
<text x="103.5" y="154.7">R1K</text>
<text x="103.5" y="152.4">R62</text>
<text x="108.9" y="155.2">C45</text>
<text x="125.9" y="152.3">GND</text>
<text x="125.9" y="154.8">N/C</text>
<text x="138.8" y="152.3">OUT_S</text>
<text x="140.9" y="154.8">OUT</text>
<text x="160.3" y="151">PWR_FLAG</text>
<text x="161.3" y="155">C47</text>
<text x="43.6" y="161.5">+1V2</text>
<text x="46.2" y="161.3" transform="rotate(-90 46.2 161.3)">B</text>
<text x="74.6" y="160">R61</text>
<text x="83.9" y="161.8">GND</text>
<text x="99.6" y="161.8">GND</text>
<text x="107.1" y="157.3">C100n</text>
<text x="111.2" y="161.8">GND</text>
<text x="116.4" y="156.7">GND</text>
<text x="161.7" y="157.3">C220uElect</text>
<text x="43.7" y="163.6" transform="rotate(-90 43.7 163.6)">C</text>
<text x="48.8" y="163.6" transform="rotate(-90 48.8 163.6)">A</text>
<text x="74.5" y="162.4">R1K</text>
<text x="135.9" y="163.6" transform="rotate(-90 135.9 163.6)">GND_PAD</text>
<text x="156.3" y="164.3">GND</text>
<text x="40" y="172.9">PCM12SMTR</text>
<text x="44.1" y="175.4">S1</text>
<text x="61.1" y="175.8">R59</text>
<text x="61.2" y="178.1">R10k</text>
<text x="133.4" y="174.5">GND</text>
<text x="61.1" y="183.4">R60</text>
<text x="61.2" y="185.7">R10k</text>
<text x="57.2" y="192.8">GND</text>
</g>
</svg>
